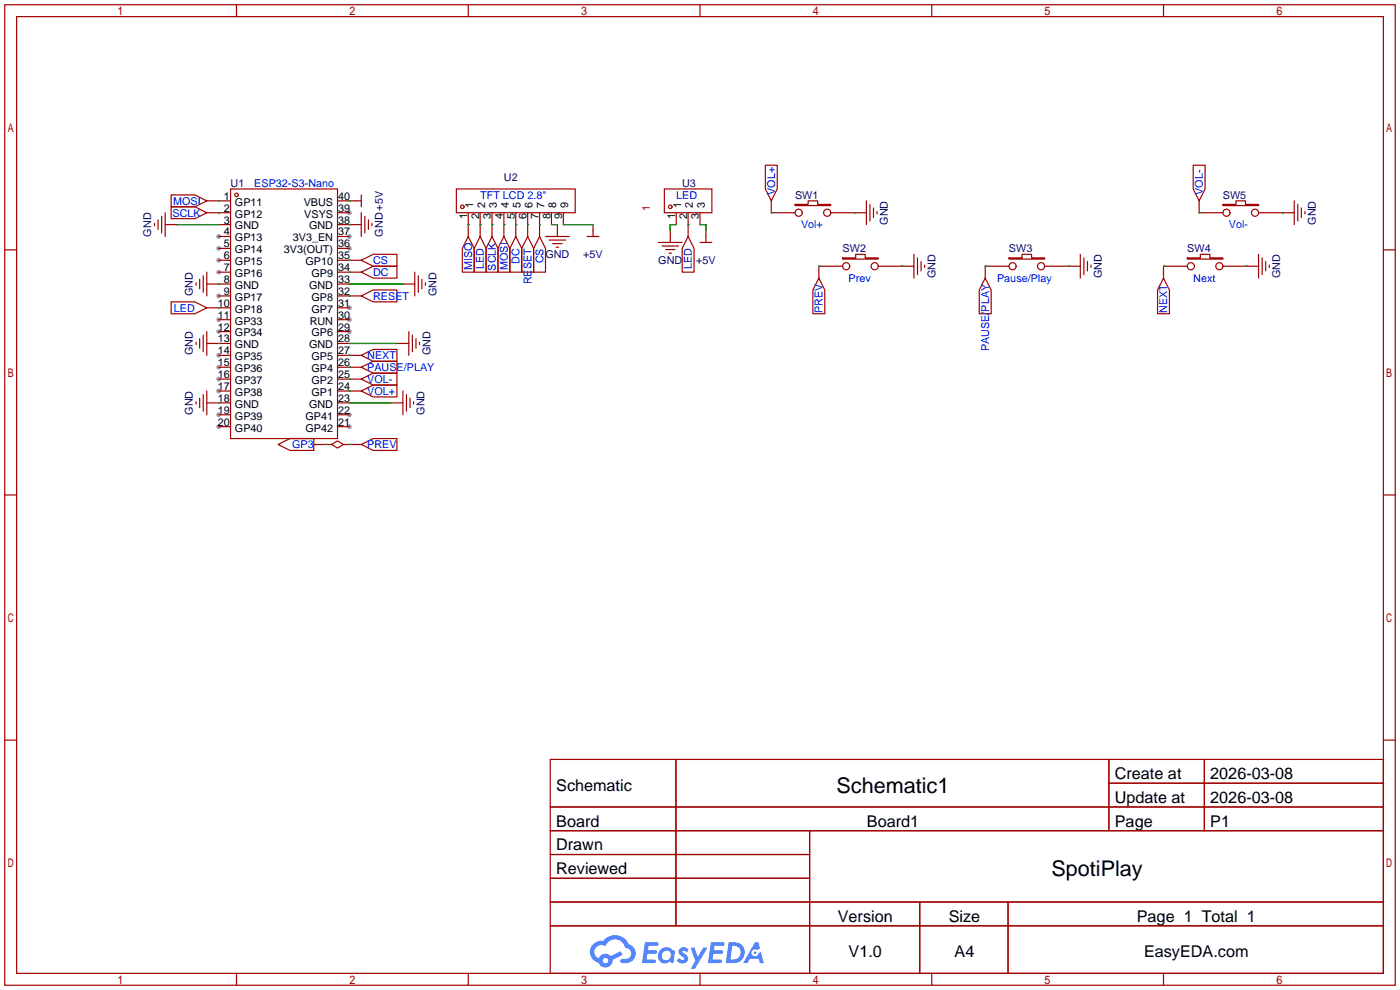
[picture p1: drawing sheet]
<svg xmlns="http://www.w3.org/2000/svg" width="299mm" height="212mm" viewBox="0 0 299 212" stroke-linecap="round" stroke-linejoin="round" font-family="sans-serif">
<g fill="#999">
<circle cx="46.7" cy="50.5" r=".51"/>
<circle cx="46.7" cy="53.1" r=".51"/>
<circle cx="46.7" cy="55.6" r=".51"/>
<circle cx="46.7" cy="58.2" r=".51"/>
<circle cx="46.7" cy="63.2" r=".51"/>
<circle cx="46.7" cy="68.3" r=".51"/>
<circle cx="46.7" cy="70.9" r=".51"/>
<circle cx="46.7" cy="75.9" r=".51"/>
<circle cx="46.7" cy="78.5" r=".51"/>
<circle cx="46.7" cy="81" r=".51"/>
<circle cx="46.7" cy="83.6" r=".51"/>
<circle cx="46.7" cy="88.6" r=".51"/>
<circle cx="46.7" cy="91.2" r=".51"/>
<circle cx="74.7" cy="91.2" r=".51"/>
<circle cx="74.7" cy="88.6" r=".51"/>
<circle cx="74.7" cy="70.9" r=".51"/>
<circle cx="74.7" cy="68.3" r=".51"/>
<circle cx="74.7" cy="65.8" r=".51"/>
<circle cx="74.7" cy="53.1" r=".51"/>
<circle cx="74.7" cy="50.5" r=".51"/>
<circle cx="74.7" cy="45.5" r=".51"/>
</g>
<g fill="none" stroke="#a10000" stroke-width=".25">
<path d="M1 1h297.2v209.6h-297.2zM3.6 3.6h292.1v204.4h-292.1zM50.5 1v2.6M100.1 1v2.6M149.6 1v2.6M199.1 1v2.6M248.7 1v2.6M1 53.4h2.6M295.7 53.4h2.5M1 105.8h2.6M295.7 105.8h2.5M1 158.2h2.6"/>
<path d="M295.7 158.2h2.5M117.6 162.3h178.1v45.7h-178.1zM117.6 172.5h178.1M117.6 177.5h178.1M144.5 162.3v35.6M173 177.5v30.5M237 162.3v15.2M237 167.4h58.7M257.4 162.3v15.2M117.6 182.6h55.4M117.6 192.8h178.1M117.6 187.7h55.4"/>
<path d="M117.6 197.9h178.1M196.6 192.8v15.2M215.4 192.8v15.2M50.5 208v2.6M100.1 208v2.6M149.6 208v2.6M199.1 208v2.6M248.7 208v2.6"/>
</g>
<g fill="#5487ff">
<path d="M145.3 202.7a1.3 1.3 0 0 1 1.9 .3l-.4 .6a.54 .54 0 0 0-.9-.2l.1 .2a1.34 1.34 0 0 1 .9 1.8 1.47 1.47 0 0 1-2.3-.1l.5-.6 .8 .5a.31 .31 0 0 0 .4-.3 .31 .31 0 0 0-.3-.4 1.12 1.12 0 0 1-.7-1.8z"/>
<path d="M147.6 202.5h.9l.6 2 1.2-2h.9l-2.7 4.6h-.9l1-1.7z"/>
<path d="M137.8 201.4h1.7a1.31 1.31 0 0 1 1.2 .2 .4 .4 0 0 1-.3 .5l-1.8 .1-.1 .9h1.6a.4 .4 0 0 1 .4 .4 .4 .4 0 0 1-.5 .4h-1.6l-.2 1.2h1.4a.46 .46 0 0 1 .5 0 .46 .46 0 0 1 .1 .5l-.4 .2h-2.6z"/>
<path d="M151.9 201.4h1.7a1.32 1.32 0 0 1 1.2 .2 .39 .39 0 0 1-.3 .5l-1.8 .1-.1 .9h1.6a.4 .4 0 0 1 .4 .4 .4 .4 0 0 1-.4 .4h-1.7l-.2 1.2h1.4a.46 .46 0 0 1 .5 0 .46 .46 0 0 1 .1 .5l-.4 .2h-2.6z"/>
<path d="M161.3 201.4h.8l.3 1.3-.6 .4a.75 .75 0 0 0-1.1 .3 .75 .75 0 0 0 .5 1 .75 .75 0 0 0 .9-.7l.5-.2 .6 2.3h-.8l-.3-.9h-1.8l-.5 .9h-1z"/>
<path d="M155.7 201.4l-.6 4.4h1.5a2.27 2.27 0 0 0 2.6-2.2 2.27 2.27 0 0 0-2.7-2.2zM156.5 202.1a1.5 1.5 0 0 1 1.8 1.6 1.5 1.5 0 0 1-1.9 1.4h-.3z"/>
<path d="M141.2 203a1.6 1.6 0 0 0-.3 2.3 1.6 1.6 0 0 0 2.3 .2l.7 .3 .3-2.4-.1-.3-.5-.1a1.58 1.58 0 0 0-2.4 0zM141.8 203.5a.98 .98 0 0 1 1.6 .4 .98 .98 0 0 1-1.1 1.3 .94 .94 0 0 1-.9-.7 .94 .94 0 0 1 .4-1z"/>
<path d="M126.8 201.8a2.37 2.37 0 0 0 1.1 4 1.54 1.54 0 0 0 1.8 1 1.54 1.54 0 0 0 1.2-1.6l2.2-1.1-.5-.8-2 1a1.57 1.57 0 0 0-2.7 .5 1.5 1.5 0 0 1-.7-2.1 1.5 1.5 0 0 1 2.2-.5 2.23 2.23 0 0 1 2.3-1.4 2.23 2.23 0 0 1 2 1.8 1.16 1.16 0 0 1 1.2 1.1 1.16 1.16 0 0 1-1.1 1.2h-.7a.47 .47 0 0 0-.5 .4 .47 .47 0 0 0 .4 .5 2.17 2.17 0 0 0 2.5-.9 2.17 2.17 0 0 0-.3-2.7l-.8-.4a3.2 3.2 0 0 0-5.5-.7l-1.1 .1zM128.8 205.3a.6 .6 0 0 1 1.2 0 .6 .6 0 0 1-1.2 0z"/>
<circle cx="161.4" cy="203.6" r=".28"/>
</g>
<g fill="none" stroke="#a10000" stroke-width=".25">
<path d="M163.6 35.3h2.5v5.1l-1.3 2.5-1.2-2.5zM255 35.3h2.6v5.1l-1.3 2.5-1.3-2.5zM33 47.8v.5M33.8 47v2M34.5 46.2v3.6M35.3 48h2.5M35.3 45.5v5M36.6 41.7h5.1l2.5 1.2-2.5 1.3h-5.1zM36.6 44.2h5.1l2.5 1.3-2.5 1.2h-5.1zM42.7 59.7v2M43.4 58.9v3.6M44.2 42.9h5.1"/>
<path d="M44.2 45.5h5.1M44.2 58.2v5M46.7 48h2.6M46.7 50.5h2.6M46.7 53.1h2.6M46.7 55.6h2.6M46.7 58.2h2.6M49.3 40.4h22.8v53.3h-22.8zM72.1 42.9h5.1M72.1 45.5h2.6M72.1 48h5.1M72.1 50.5h2.6"/>
<path d="M72.1 53.1h2.6M72.1 55.6h5.1M72.1 58.2h5.1M77.2 55.6l2.6-1.2h5v2.5h-5zM77.2 58.2l2.6-1.3h5v2.5h-5zM77.2 41.7v2.5M77.2 45.5v5M78 46.2v3.6M78.7 47v2M79.5 47.8v.5M88.6 58.2v5M89.4 58.9v3.6"/>
<path d="M90.2 59.7v2M97.5 40.4h25.4v5.1h-25.4zM100.1 50.5l1.2 2.6v5.1h-2.5v-5.1zM100.1 45.5v5M102.6 50.5l1.3 2.6v5.1h-2.6v-5.1zM102.6 45.5v5M105.2 50.5l1.2 2.6v5.1h-2.5v-5.1zM105.2 45.5v5M107.7 50.5l1.3 2.6v5.1h-2.6v-5.1zM107.7 45.5v5M110.2 50.5l1.3 2.6v5.1h-2.5v-5.1zM110.2 45.5v5"/>
<path d="M112.8 50.5l1.2 2.6v5.1h-2.5v-5.1zM112.8 45.5v5M115.3 50.5l1.3 2.6v5.1h-2.6v-5.1zM115.3 45.5v5M116.6 50.5h5.1M117.3 51.3h3.6M117.9 45.5v2.5M118.1 52.1h2M118.9 52.8h.5M119.1 48v2.5M120.4 45.5v2.5M125.5 50.5h2.5"/>
<path d="M126.7 48v2.5M140.7 51.8h5.1M141.5 52.6h3.5M142 40.4h10.1v5.1h-10.1zM142.2 53.3h2.1M143 54.1h.5M143.3 49.3v2.5M144.5 45.5v2.5M147.1 50.5l1.2 2.6v5.1h-2.5v-5.1zM147.1 45.5v5M149.6 45.5v2.5M149.6 51.8h2.5"/>
<path d="M150.9 49.3v2.5M164.8 42.9v2.6h5.1M169.9 43.7h2.8v-.8h2.1v.8h2.7v.2h-7.6zM175 59.4l1.3 2.6v5.1h-2.6v-5.1zM177.5 45.5h7.7M180.1 55.1h2.8v-.7h2v.7h2.8v.3h-7.6zM180.1 56.9h-5.1v2.5M185.2 42.9v5.1M185.9 43.7v3.5M186.7 44.4v2.1M187.5 45.2v.5M187.7 56.9h7.6"/>
<path d="M195.3 54.4v5M196.1 55.1v3.6M196.8 55.9v2M197.6 56.6v.6M210.6 59.4l1.2 2.6v5.1h-2.5v-5.1zM215.6 55.1h2.8v-.7h2.1v.7h2.8v.3h-7.7zM215.6 56.9h-5v2.5M223.3 56.9h7.6M230.9 54.4v5M231.6 55.1v3.6M232.4 55.9v2M233.2 56.6v.6"/>
<path d="M248.7 59.4l1.2 2.6v5.1h-2.5v-5.1zM253.7 55.1h2.8v-.7h2.1v.7h2.8v.3h-7.7zM253.7 56.9h-5v2.5M256.3 42.9v2.6h5.1M261.4 43.7h2.8v-.8h2v.8h2.8v.2h-7.6zM261.4 56.9h7.6M269 45.5h7.6M269 54.4v5M269.7 55.1v3.6M270.5 55.9v2M271.3 56.6v.6M276.6 42.9v5.1"/>
<path d="M277.4 43.7v3.5M278.1 44.4v2.1M278.9 45.2v.5M36.6 64.5h5.1l2.5 1.3-2.5 1.3h-5.1zM41.9 60.5v.5M41.9 73.2v.5M42.7 72.4v2M43.4 71.6v3.6M44.2 60.7h5.1M44.2 65.8h5.1M44.2 73.4h5.1M44.2 70.9v5"/>
<path d="M46.7 63.2h2.6M46.7 68.3h2.6M46.7 70.9h2.6M46.7 75.9h2.6M46.7 78.5h2.6M72.1 60.7h2.6M72.1 63.2h5.1M72.1 65.8h2.6M72.1 68.3h2.6M72.1 70.9h2.6M72.1 73.4h2.6M72.1 75.9h5.1"/>
<path d="M72.1 78.5h5.1M77.2 63.2l2.6-1.2h5v2.5h-5zM77.2 78.5l2.6-1.3h5v2.6h-5zM77.2 75.9l2.6-1.2h5v2.5h-5zM84.8 73.4h2.6M86.1 60.7h2.5M87.4 70.9v5M88.1 71.6v3.6M88.9 72.4v2M89.7 73.2v.5M90.9 60.5v.5M41.9 85.9v.5"/>
<path d="M42.7 85.1v2M43.4 84.3v3.6M44.2 86.1h5.1M44.2 83.6v5M46.7 81h2.6M46.7 83.6h2.6M46.7 88.6h2.6M46.7 91.2h2.6M59.4 95l2.6-1.3h5.1v2.6h-5.1zM67.1 95h3.8M70.9 95l1.2-.8 1.3 .8-1.3 .8zM72.1 81h5.1"/>
<path d="M72.1 83.6h5.1M72.1 86.1h2.6M72.1 88.6h2.6M72.1 91.2h2.6M73.4 95h3.8M77.2 83.6l2.6-1.3h5v2.5h-5zM77.2 95l2.6-1.3h5v2.6h-5zM77.2 81l2.6-1.2h5v2.5h-5zM83.6 86.1h2.5M86.1 83.6v5M86.9 84.3v3.6M87.6 85.1v2"/>
<path d="M88.4 85.9v.5"/>
<circle cx="50.5" cy="41.7" r=".38"/>
<circle cx="98.8" cy="44.2" r=".38"/>
<circle cx="143.3" cy="44.2" r=".38"/>
<circle cx="170.7" cy="45.5" r=".76"/>
<circle cx="176.8" cy="45.5" r=".76"/>
<circle cx="180.8" cy="56.9" r=".76"/>
<circle cx="186.9" cy="56.9" r=".76"/>
<circle cx="216.4" cy="56.9" r=".76"/>
<circle cx="222.5" cy="56.9" r=".76"/>
<circle cx="254.5" cy="56.9" r=".76"/>
<circle cx="260.6" cy="56.9" r=".76"/>
<circle cx="262.1" cy="45.5" r=".76"/>
<circle cx="268.2" cy="45.5" r=".76"/>
</g>
<g fill="none" stroke="#008700" stroke-width=".25">
<path d="M37.8 48h8.9M46.7 42.9h.1M46.7 45.5h.1M74.7 48h.1M74.7 42.9h.1M74.7 55.6h.1M74.7 58.2h.1M100.1 48h.1M102.6 48h.1M105.2 48h.1M107.7 48h.1M110.2 48h.1"/>
<path d="M112.8 48h.1M115.3 48h.1M117.9 48h1.2M120.4 48h6.3M144.5 48h-1.2v1.3M147.1 48h.1M149.6 48h1.3v1.3M164.8 45.5h.1M175 56.9h.1M182.6 45.5h.1M192.8 56.9h.1M210.6 56.9h.1"/>
<path d="M228.3 56.9h.1M248.7 56.9h.1M256.3 45.5h.1M266.4 56.9h.1M274.1 45.5h.1M46.7 73.4h.1M46.7 60.7h.1M46.7 65.8h.1M74.7 63.2h.1M74.7 78.5h.1M74.7 75.9h.1M74.7 60.7h11.4"/>
<path d="M74.7 73.4h10.1M46.7 86.1h.1M69.6 95h.1M74.7 83.6h.1M74.7 81h.1M74.7 95h.1M74.7 86.1h8.9"/>
</g>
<g font-size="4.6">
<text x="178.8" y="169.4">Schematic1</text>
<text x="224.7" y="187.2">SpotiPlay</text>
</g>
<g font-size="3.5">
<text x="238.3" y="166.5">Create at</text>
<text x="258.7" y="166.5">2026-03-08</text>
<text x="118.9" y="169.1">Schematic</text>
<text x="238.3" y="171.6">Update at</text>
<text x="258.7" y="171.6">2026-03-08</text>
<text x="118.9" y="176.7">Board</text>
<text x="185.3" y="176.7">Board1</text>
<text x="238.3" y="176.7">Page</text>
<text x="258.7" y="176.7">P1</text>
<text x="118.9" y="181.8">Drawn</text>
<text x="118.9" y="186.8">Reviewed</text>
<text x="179.1" y="197">Version</text>
<text x="202.8" y="197">Size</text>
<text x="243" y="197">Page 1 Total 1</text>
<text x="181.4" y="204.6">V1.0</text>
<text x="204" y="204.6">A4</text>
<text x="244.5" y="204.6">EasyEDA.com</text>
</g>
<g font-size="2.3" fill="#000080">
<text x="49.3" y="39.9">U1</text>
<text x="107.7" y="38.7">U2</text>
<text x="145.8" y="39.9">U3</text>
<text x="169.9" y="42.5">SW1</text>
<text x="261.4" y="42.5">SW5</text>
<text x="32.3" y="50.6" transform="rotate(-90 32.3 50.6)">GND</text>
<text x="81.8" y="50.6" transform="rotate(-90 81.8 50.6)">GND +5V</text>
<text x="180.1" y="53.9">SW2</text>
<text x="189.8" y="48" transform="rotate(-90 189.8 48)">GND</text>
<text x="215.6" y="53.9">SW3</text>
<text x="253.7" y="53.9">SW4</text>
<text x="281.2" y="48" transform="rotate(-90 281.2 48)">GND</text>
<text x="116.6" y="55.2">GND</text>
<text x="124.7" y="55.2">+5V</text>
<text x="140.7" y="56.4">GND</text>
<text x="148.8" y="56.4">+5V</text>
<text x="199.9" y="59.5" transform="rotate(-90 199.9 59.5)">GND</text>
<text x="235.5" y="59.5" transform="rotate(-90 235.5 59.5)">GND</text>
<text x="273.6" y="59.5" transform="rotate(-90 273.6 59.5)">GND</text>
<text x="41.2" y="63.3" transform="rotate(-90 41.2 63.3)">GND</text>
<text x="93.3" y="63.3" transform="rotate(-90 93.3 63.3)">GND</text>
<text x="41.2" y="76" transform="rotate(-90 41.2 76)">GND</text>
<text x="92" y="76" transform="rotate(-90 92 76)">GND</text>
<text x="41.2" y="88.7" transform="rotate(-90 41.2 88.7)">GND</text>
<text x="90.7" y="88.7" transform="rotate(-90 90.7 88.7)">GND</text>
</g>
<g font-size="2.3" fill="#00f">
<text x="54.4" y="39.9">ESP32-S3-Nano</text>
<text x="165.7" y="41.7" transform="rotate(-90 165.7 41.7)">VOL+</text>
<text x="257.1" y="41.7" transform="rotate(-90 257.1 41.7)">VOL-</text>
<text x="36.9" y="46.3">SCLK</text>
<text x="37" y="43.7">MOSI</text>
<text x="102.6" y="42.5">TFT LCD 2.8&quot;</text>
<text x="144.5" y="42.5">LED</text>
<text x="171.2" y="48.8">Vol+</text>
<text x="262.6" y="48.8">Vol-</text>
<text x="79.8" y="56.4">CS</text>
<text x="79.8" y="59">DC</text>
<text x="100.9" y="57.7" transform="rotate(-90 100.9 57.7)">MISO</text>
<text x="103.4" y="57.6" transform="rotate(-90 103.4 57.6)">LED</text>
<text x="106" y="57.8" transform="rotate(-90 106 57.8)">SCLK</text>
<text x="108.5" y="57.7" transform="rotate(-90 108.5 57.7)">MOSI</text>
<text x="111" y="56.4" transform="rotate(-90 111 56.4)">DC</text>
<text x="116.1" y="56.3" transform="rotate(-90 116.1 56.3)">CS</text>
<text x="147.9" y="57.6" transform="rotate(-90 147.9 57.6)">LED</text>
<text x="79.8" y="64.1">RESET</text>
<text x="113.6" y="60.8" transform="rotate(-90 113.6 60.8)">RESET</text>
<text x="181.4" y="60.2">Prev</text>
<text x="213.1" y="60.2">Pause/Play</text>
<text x="255" y="60.2">Next</text>
<text x="37.2" y="66.6">LED</text>
<text x="175.8" y="67" transform="rotate(-90 175.8 67)">PREV</text>
<text x="249.5" y="66.9" transform="rotate(-90 249.5 66.9)">NEXT</text>
<text x="78.5" y="76.8">NEXT</text>
<text x="211.4" y="75.1" transform="rotate(-90 211.4 75.1)">PAUSE/PLAY</text>
<text x="78.5" y="79.3">PAUSE/PLAY</text>
<text x="78.5" y="81.8">VOL-</text>
<text x="78.5" y="84.4">VOL+</text>
<text x="62.4" y="95.8">GP3</text>
<text x="78.5" y="95.8">PREV</text>
</g>
<g font-size="2.3">
<text x="47.9" y="42.7">1</text>
<text x="47.9" y="45.2">2</text>
<text x="47.9" y="47.8">3</text>
<text x="50.2" y="44">GP11</text>
<text x="50.2" y="46.5">GP12</text>
<text x="64.9" y="44">VBUS</text>
<text x="65" y="46.5">VSYS</text>
<text x="72.3" y="47.8">38</text>
<text x="72.3" y="45.2">39</text>
<text x="72.3" y="42.7">40</text>
<text x="99.8" y="46.9" transform="rotate(-90 99.8 46.9)">1</text>
<text x="101.1" y="44.5" transform="rotate(-90 101.1 44.5)">1</text>
<text x="102.4" y="46.9" transform="rotate(-90 102.4 46.9)">2</text>
<text x="103.7" y="44.5" transform="rotate(-90 103.7 44.5)">2</text>
<text x="104.9" y="46.9" transform="rotate(-90 104.9 46.9)">3</text>
<text x="106.2" y="44.5" transform="rotate(-90 106.2 44.5)">3</text>
<text x="107.5" y="46.9" transform="rotate(-90 107.5 46.9)">4</text>
<text x="108.7" y="44.5" transform="rotate(-90 108.7 44.5)">4</text>
<text x="110" y="46.9" transform="rotate(-90 110 46.9)">5</text>
<text x="111.3" y="44.5" transform="rotate(-90 111.3 44.5)">5</text>
<text x="112.5" y="46.9" transform="rotate(-90 112.5 46.9)">6</text>
<text x="113.8" y="44.5" transform="rotate(-90 113.8 44.5)">6</text>
<text x="115.1" y="46.9" transform="rotate(-90 115.1 46.9)">7</text>
<text x="116.4" y="44.5" transform="rotate(-90 116.4 44.5)">7</text>
<text x="117.6" y="46.9" transform="rotate(-90 117.6 46.9)">8</text>
<text x="118.9" y="44.5" transform="rotate(-90 118.9 44.5)">8</text>
<text x="120.2" y="46.9" transform="rotate(-90 120.2 46.9)">9</text>
<text x="121.4" y="44.5" transform="rotate(-90 121.4 44.5)">9</text>
<text x="144.3" y="46.9" transform="rotate(-90 144.3 46.9)">1</text>
<text x="145.6" y="44.5" transform="rotate(-90 145.6 44.5)">1</text>
<text x="146.8" y="46.9" transform="rotate(-90 146.8 46.9)">2</text>
<text x="148.1" y="44.5" transform="rotate(-90 148.1 44.5)">2</text>
<text x="149.4" y="46.9" transform="rotate(-90 149.4 46.9)">3</text>
<text x="150.6" y="44.5" transform="rotate(-90 150.6 44.5)">3</text>
<text x="47.9" y="50.3">4</text>
<text x="47.9" y="52.9">5</text>
<text x="50.2" y="49">GND</text>
<text x="50.2" y="51.6">GP13</text>
<text x="62.6" y="51.6">3V3_EN</text>
<text x="66.1" y="49">GND</text>
<text x="72.3" y="52.9">36</text>
<text x="72.3" y="50.3">37</text>
<text x="47.9" y="55.4">6</text>
<text x="47.9" y="57.9">7</text>
<text x="50.2" y="54.1">GP14</text>
<text x="50.2" y="56.7">GP15</text>
<text x="50.2" y="59.2">GP16</text>
<text x="60.7" y="54.1">3V3(OUT)</text>
<text x="65.3" y="56.7">GP10</text>
<text x="66.6" y="59.2">GP9</text>
<text x="72.3" y="57.9">34</text>
<text x="72.3" y="55.4">35</text>
<text x="46.6" y="65.6">10</text>
<text x="47.9" y="60.5">8</text>
<text x="47.9" y="63">9</text>
<text x="50.2" y="61.7">GND</text>
<text x="50.2" y="64.3">GP17</text>
<text x="66.1" y="61.7">GND</text>
<text x="66.6" y="64.3">GP8</text>
<text x="72.3" y="65.6">31</text>
<text x="72.3" y="63">32</text>
<text x="72.3" y="60.5">33</text>
<text x="46.6" y="68.1">11</text>
<text x="46.6" y="70.6">12</text>
<text x="50.2" y="66.8">GP18</text>
<text x="50.2" y="69.4">GP33</text>
<text x="50.2" y="71.9">GP34</text>
<text x="66.2" y="69.4">RUN</text>
<text x="66.6" y="71.9">GP6</text>
<text x="66.6" y="66.8">GP7</text>
<text x="72.3" y="70.6">29</text>
<text x="72.3" y="68.1">30</text>
<text x="46.6" y="73.2">13</text>
<text x="46.6" y="75.7">14</text>
<text x="50.2" y="74.4">GND</text>
<text x="50.2" y="77">GP35</text>
<text x="66.1" y="74.4">GND</text>
<text x="66.6" y="77">GP5</text>
<text x="72.3" y="75.7">27</text>
<text x="72.3" y="73.2">28</text>
<text x="46.6" y="78.3">15</text>
<text x="46.6" y="80.8">16</text>
<text x="46.6" y="83.3">17</text>
<text x="50.2" y="79.5">GP36</text>
<text x="50.2" y="82.1">GP37</text>
<text x="66.6" y="82.1">GP2</text>
<text x="66.6" y="79.5">GP4</text>
<text x="72.3" y="83.3">24</text>
<text x="72.3" y="80.8">25</text>
<text x="72.3" y="78.3">26</text>
<text x="46.6" y="85.9">18</text>
<text x="46.6" y="88.4">19</text>
<text x="50.2" y="84.6">GP38</text>
<text x="50.2" y="87.1">GND</text>
<text x="50.2" y="89.7">GP39</text>
<text x="65.3" y="89.7">GP41</text>
<text x="66.1" y="87.1">GND</text>
<text x="66.6" y="84.6">GP1</text>
<text x="72.3" y="88.4">22</text>
<text x="72.3" y="85.9">23</text>
<text x="46.6" y="91">20</text>
<text x="50.2" y="92.2">GP40</text>
<text x="65.3" y="92.2">GP42</text>
<text x="72.3" y="91">21</text>
</g>
<text font-size="2.2" fill="#a00000" x="138.9" y="45.1" transform="rotate(-90 138.9 45.1)">1</text>
</svg>
